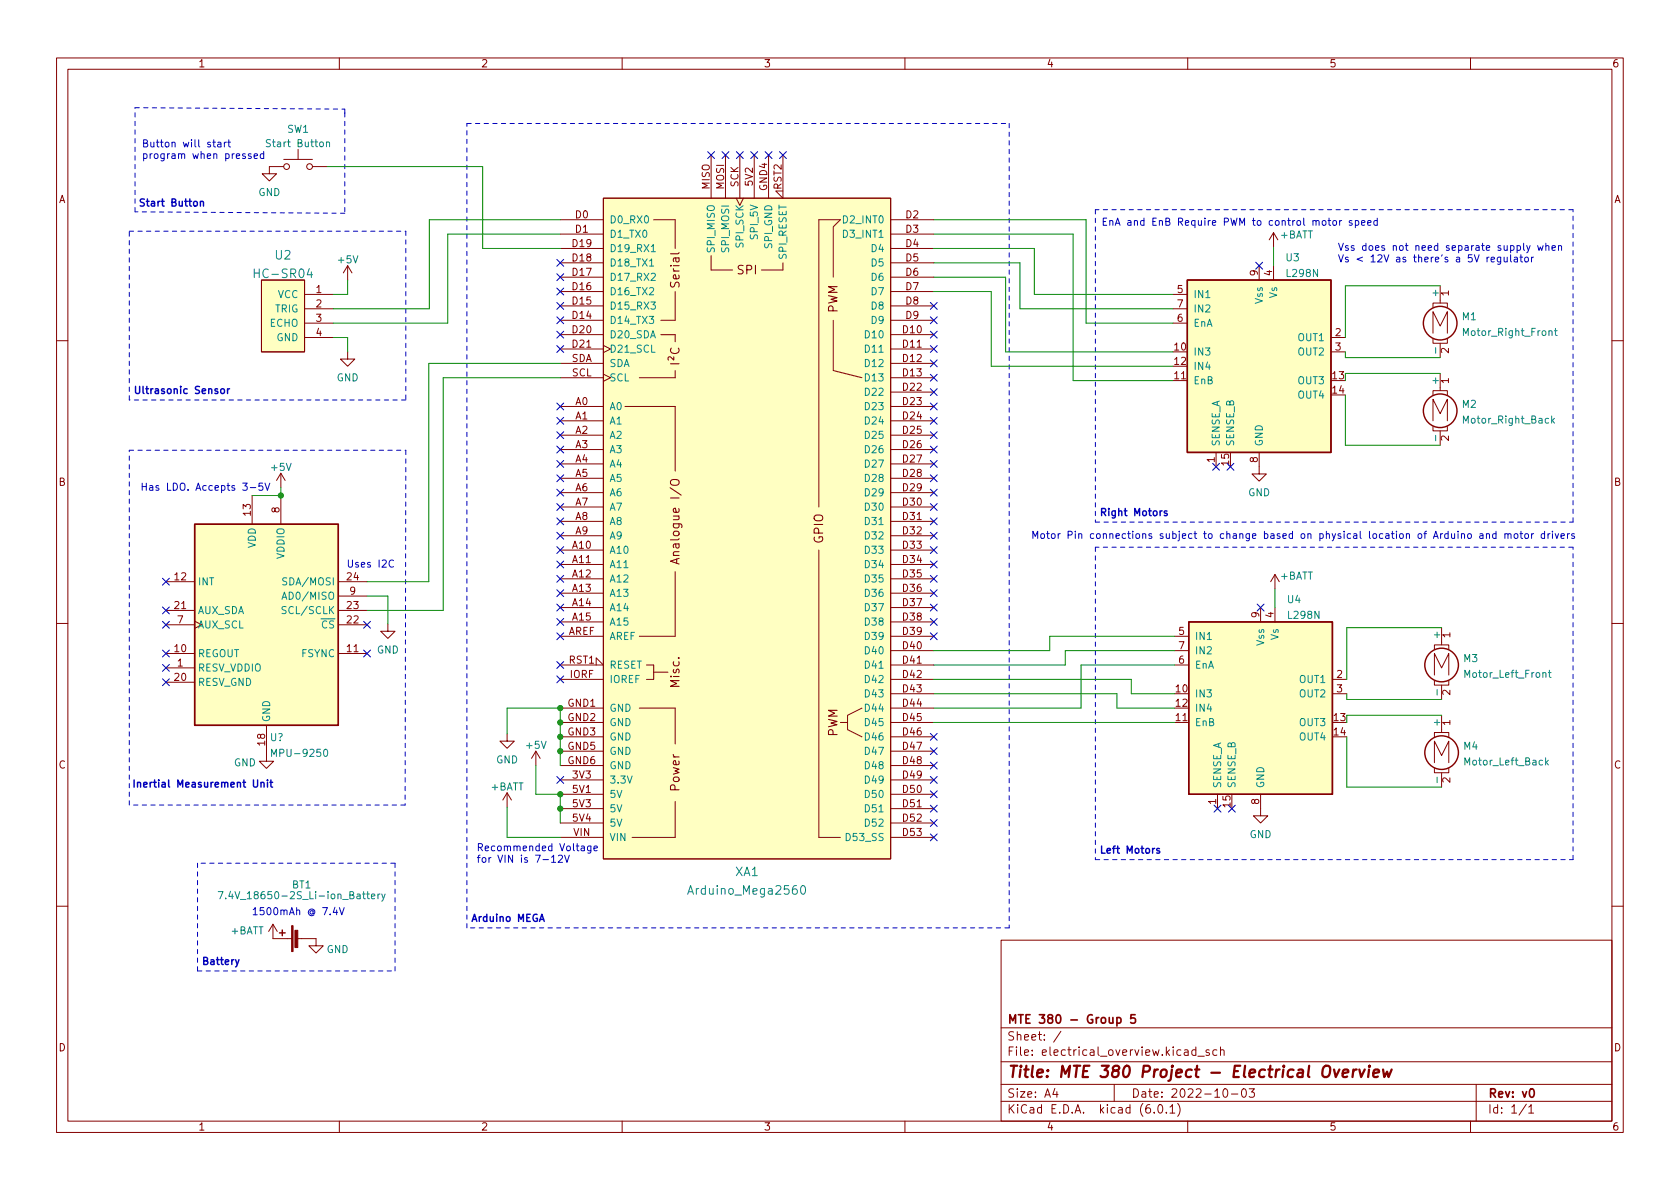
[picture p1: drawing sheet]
<svg xmlns="http://www.w3.org/2000/svg" width="297mm" height="210mm" viewBox="0 0 297 210" stroke-linecap="round" stroke-linejoin="round" font-family="sans-serif">
<g fill="none" stroke="#840000" stroke-width=".18">
<path d="M10 10.2h277v190.1h-277zM12 12.2h273v186.1h-273zM60 10.2v2M110 10.2v2M160 10.2v2M210 10.2v2M260 10.2v2M50.2 29.5h-2.6v1.2h1.3l-1.3 1.3-1.2-1.3h1.2M50.2 28.2h5M52.7 26.4v1.8M55.2 29.5h2.6M99.1 38.9h7.6"/>
<path d="M106.7 35h50.8v116.9h-50.8zM115.6 38.9h3.8zM119.4 38.9v5zM125.7 27.4v7.6M128.3 27.4v7.6M130.2 35l.6 1.3 .6-1.3M130.8 27.4v7.6M133.3 27.4v7.6M135.9 27.4v7.6M138.4 27.4v7.6l-1.2-1.2h1.2M144.8 38.9v50.8zM144.8 38.9h3.8l-1.3 1.2v8.9"/>
<path d="M157.5 38.9h7.6M46.2 49.5h7.6v12.7h-7.6zM53.8 52.1h5.1M53.8 54.6h5.1M53.8 57.1h5.1M53.8 59.7h5.1M61.5 47l-.8 1.3M61.5 47v2.5M61.5 47l.7 1.3M99.1 41.4h7.6M99.1 59.2h7.6M99.1 56.6h7.6"/>
<path d="M99.1 54.1h7.6M99.1 51.6h7.6M99.1 49h7.6M99.1 46.5h7.6M99.1 43.9h7.6M116.8 59.2h2.6zM116.8 56.6h2.6zM119.4 59.2v1.2zM119.4 51.6v5zM125.7 45.2v2.5zM125.7 47.7h3.8zM134.6 47.7h3.8z"/>
<path d="M138.4 46.5v1.2zM147.3 56.6v8.9l5.1 1.3M157.5 41.4h7.6M157.5 59.2h7.6M157.5 56.6h7.6M157.5 54.1h7.6M157.5 51.6h7.6M157.5 49h7.6M157.5 46.5h7.6M157.5 43.9h7.6M207.4 52.1h2.5M207.4 54.6h2.5"/>
<path d="M207.4 57.1h2.5M222.6 47v2.5M225.2 41.1l-.8 1.3M225.2 41.1v2.6M225.2 47v2.5M225.2 41.1l.7 1.3M235.3 59.7h2.6M253.4 59.9v.8h2.5v-.8M253.4 54.4v-.8h2.5v.8M253.4 58.9v-3.8l1.2 2.6 1.3-2.6v3.8M254.6 50.5v3.1M10 60.2h2"/>
<path d="M61.5 62.2v1.3h1.2l-1.2 1.3-1.3-1.3h1.3M99.1 71.9h7.6M99.1 74.4h7.6M99.1 77h7.6M99.1 79.5h7.6M99.1 61.7h7.6M99.1 64.3h7.6M99.1 66.8h7.6M106.7 61.1l1.2 .6-1.2 .7M106.7 66.2l1.2 .6-1.2 .6M110.5 71.9h8.9v11.4M113 66.8h6.4z"/>
<path d="M119.4 65.5v1.3zM157.5 71.9h7.6M157.5 74.4h7.6M157.5 77h7.6M157.5 79.5h7.6M157.5 61.7h7.6M157.5 64.3h7.6M157.5 66.8h7.6M157.5 69.3h7.6M207.4 67.3h2.5M235.3 62.2h2.6M253.4 75.4v.8h2.5v-.8"/>
<path d="M253.4 69.8v-.7h2.5v.7M253.4 74.4v-3.8l1.2 2.5 1.3-2.5v3.8M254.6 60.7v2.5M254.6 66v3.1M254.6 76.2v2.5M285 60.2h2M44.6 87.6v5.1M49.7 83.7v2.5M49.7 87.6v5.1M49.7 83.7l-.8 1.3M49.7 83.7l.7 1.3M99.1 97.3h7.6"/>
<path d="M99.1 99.8h7.6M99.1 82h7.6M99.1 84.6h7.6M99.1 87.1h7.6M99.1 89.7h7.6M99.1 92.2h7.6M99.1 94.7h7.6M144.8 97.3v50.8zM157.5 97.3h7.6M157.5 99.8h7.6M157.5 82h7.6M157.5 84.6h7.6"/>
<path d="M157.5 87.1h7.6M157.5 89.7h7.6M157.5 92.2h7.6M157.5 94.7h7.6M215 80v2.5M222.6 80v3.8h1.3l-1.3 1.3-1.2-1.3h1.2M10 110.2h2M29.3 118.1h5.1M29.3 115.6h5.1M29.3 102.9h5.1M29.3 107.9h5.1M29.3 110.5h5.1"/>
<path d="M59.8 115.6h5.1M59.8 102.9h5.1M59.8 107.9h5.1M59.8 110.5h5.1M59.8 105.4h5.1M68.6 110.4v1.2h1.2l-1.2 1.3-1.3-1.3h1.3M99.1 117.6h7.6l-1.3-1.3v1.3M99.1 102.4h7.6M99.1 104.9h7.6M99.1 107.4h7.6M99.1 110h7.6M99.1 112.5h7.6"/>
<path d="M113 112.5h6.4zM114.3 117.6h1.3zM115.6 118.9h2.5zM115.6 117.6v2.5zM119.4 101.1v11.4M157.5 102.4h7.6M157.5 104.9h7.6M157.5 107.4h7.6M157.5 110h7.6M157.5 112.5h7.6M157.5 115.1h7.6M157.5 117.6h7.6"/>
<path d="M207.6 112.5h2.6M207.6 115.1h2.6M207.6 117.6h2.6M222.9 107.4v2.6M225.4 101.6v2.5M225.4 107.4v2.6M225.4 101.6l-.7 1.3M225.4 101.6l.8 1.3M253.6 114.8v-.8h2.6v.8M253.6 119.4v-3.8l1.3 2.5 1.3-2.5v3.8M254.9 111v3M285 110.2h2"/>
<path d="M29.3 120.6h5.1M47.1 128.3v6.3h1.3l-1.3 1.3-1.3-1.3h1.3M89.7 129.8v1.3h1.2l-1.2 1.2-1.3-1.2h1.3M94.7 132.8l-.7 1.3M94.7 132.8v2.6M94.7 132.8l.8 1.3M99.1 127.8h7.6M99.1 137.9h7.6M99.1 120.1h7.6M99.1 125.2h7.6M99.1 130.3h7.6M99.1 132.8h7.6"/>
<path d="M99.1 135.4h7.6M113 125.2h6.4zM114.3 120.1h1.3zM119.4 125.2v6.4zM148.6 127.8h1.3M152.4 125.2l-2.5 1.3v2.5l2.5 1.3M157.5 127.8h7.6M157.5 137.9h7.6M157.5 120.1h7.6M157.5 122.7h7.6M157.5 125.2h7.6M157.5 130.3h7.6"/>
<path d="M157.5 132.8h7.6M157.5 135.4h7.6M207.6 127.8h2.6M235.6 120.1h2.5M235.6 122.7h2.5M253.6 120.4v.8h2.6v-.8M253.6 135.9v.7h2.6v-.7M253.6 130.3v-.8h2.6v.8M253.6 134.9v-3.8l1.3 2.5 1.3-2.5v3.8M254.9 121.2v2.5M254.9 126.5v3M254.9 136.6v2.6"/>
<path d="M89.7 140.2l-.8 1.3M89.7 140.2v2.5M89.7 140.2l.7 1.3M99.1 148.1h7.6M99.1 140.5h7.6M99.1 143h7.6M99.1 145.5h7.6M111.8 148.1h7.6zM119.4 141.7v6.4zM144.8 148.1h3.8M157.5 148.1h7.6M157.5 140.5h7.6"/>
<path d="M157.5 143h7.6M157.5 145.5h7.6M215.3 140.5v2.5M222.9 140.5v3.8h1.3l-1.3 1.2-1.3-1.2h1.3M10 160.2h2M48.3 163.4v2.6h3.3M48.3 163.4l-.8 1.3M48.3 163.4l.7 1.3M52.6 166h3.3v1.3h1.2l-1.2 1.2-1.3-1.2h1.3M177 166.3h108v32h-108zM285 160.2h2M60 198.3v2"/>
<path d="M110 198.3v2M160 198.3v2M177 194.8h108M177 191.8h108M177 187.8h108M177 181.8h108M186.5 192.5l-.4 1h1M186.9 193v1M187.6 182.4l-1.3 1.9M197 191.8v3M204.1 196.7v.1M204.9 195.4l.2-.1a.81 .81 0 0 1 .6 .7 .81 .81 0 0 1-.3 .8h-.2a.81 .81 0 0 1-.6-.6 .81 .81 0 0 1 .3-.8z"/>
<path d="M206.2 196.7v.1M206.9 195.8l.4-.5v1.5M206.9 196.8h.8M208.2 195.1a1.72 1.72 0 0 1 0 2.3M210 198.3v2M211.4 185.7l-.4-.1-.3 .3v.4l.2 .3h.5M211.4 185.1v1.5M211.8 186.8h1.1M213.8 185.7l-.4-.1-.2 .2 .1 .3 .5 .1v.4h-.6M215.1 185.7l-.4-.1-.3 .3v.4l.2 .3h.5M215.8 185.8l.2-.2 .4 .1v.9M215.8 185.1v1.5"/>
<path d="M216.4 192.6l.2-.1a.81 .81 0 0 1 .6 .7 .81 .81 0 0 1-.3 .8h-.2a.81 .81 0 0 1-.6-.6 .81 .81 0 0 1 .3-.8zM217.7 193.5h1.2M219.7 192.6l.2-.1a.81 .81 0 0 1 .5 .7 .81 .81 0 0 1-.3 .8h-.1a.81 .81 0 0 1-.6-.6 .81 .81 0 0 1 .3-.8zM220.9 192.5h.9l-.5 .6 .4 .1v.7l-.2 .1h-.4l-.2-.1M260 198.3v2M261 191.8v6.5M269.9 195.3l-1.3 1.9M270.3 195.8l.4-.5v1.5M270.3 196.8h.9"/>
<circle cx="50.7" cy="29.5" r=".51"/>
<circle cx="54.7" cy="29.5" r=".51"/>
</g>
<path d="M197.5 179.9v1.5M200.7 179.4h-.7l-.1 .7 .2-.1 .5 .1 .2 .2-.1 .5-.2 .1-.6-.1M197.5 180l.4-.1 .3 .3v.4l-.1 .3h-.6M270.6 192.7l.2-.2a.8 .8 0 0 1 .5 .8 .8 .8 0 0 1-.5 .7l-.2-.1-.2-.4z" fill="none" stroke="#840000" stroke-width=".3"/>
<path d="M235.9 189.1l.3 1.4 .6-1.4M237.4 189.8l1-.2-.1-.4-.1-.1-.6 .1-.2 1 .2 .3 .6-.1M239.3 189.1l-.2 1.4M239.9 189.1l-.4 .1-.2 .3M240.3 189.1l.4 1.4 .6-1.4M242.1 189.1l-.2 1.4M242.1 188.5l-.1 .1 .1 .1 .1-.1-.1-.1v.2M242.8 189.8l1-.2v-.4l-.6-.1-.3 .3v1l.1 .1 .6-.1M244.5 189.1l.3 1.4 .5-1 .2 1 .6-1.4" fill="none" stroke="#840000" stroke-width=".4"/>
<g fill="#840000" stroke="#840000" stroke-width=".18">
<path d="M51.6 163.7h.2v4.6h-.2z"/>
<path d="M52.1 164.5h.6v3.1h-.6z"/>
</g>
<g fill="none" stroke="#840000" stroke-width=".25">
<path d="M209.9 49.5h25.4v30.5h-25.4zM34.4 92.7h25.4v35.6h-25.4zM210.2 110h25.4v30.5h-25.4zM49.4 165h1M49.9 164.5v1"/>
<circle cx="254.6" cy="57.1" r="2.97"/>
<circle cx="254.6" cy="72.6" r="2.97"/>
<circle cx="254.9" cy="117.6" r="2.97"/>
<circle cx="254.9" cy="133.1" r="2.97"/>
</g>
<g fill="none" stroke="#008484" stroke-width=".18">
<path d="M57.7 25.2l.2-.1 .3 .1 .1 .7M57.7 25.1v.8M54.7 47.5l-.4 1.1h1M114.8 47.1h.8M115.2 44.5h.7M273.9 58.6l.2-.1h.3v.8M274.8 58.5h.5M275 58.1v1l.3 .2M274.4 73.6v1.2M274.5 74.3l.3 .5M274.8 74l-.4 .5M49.9 106l.4-1.3 .4 1.3"/>
<path d="M50 105.6h.6M50.6 107.3l-.5-.1-.2 .2v.3l.6 .3 .1 .3-.3 .2h-.4M50.7 102.2h-.5l-.2 .1v.4l.6 .2 .1 .3-.2 .2h-.5M273.8 118.9h.4M273.9 118.5v1.1l.3 .2M48 133.8v-1.3l.4 .9 .5-.9v1.3M57.3 132.6l.2-.1a.68 .68 0 0 1 .5 .6 .68 .68 0 0 1-.5 .7l-.2-.2-.1-.3zM273.3 134v1.3M273.4 134.8l.4 .5M273.8 134.4l-.5 .5M38.6 157.7h.8l-.5 1.2M39.9 158.8v.1"/>
<path d="M65.7 158.5l.6-.1-.1-.2-.3-.1-.2 .2v.6h.5M66.8 158.1v.8M67.2 158.1l-.4 .2M67.5 158.1l.3 .8M68.1 158.1l-.4 1.1-.2 .2M121.6 158.1l.5-1.5 .5 1.5M141.7 156.8l.2-.2a.83 .83 0 0 1 .6 .6 .83 .83 0 0 1-.3 .9h-.1a.82 .82 0 0 1-.4-1.3z"/>
</g>
<g fill="#ffffc2" stroke="#ffffc2" stroke-width=".18">
<path d="M106.7 35h50.8v116.9h-50.8z"/>
<path d="M34.4 92.7h25.4v35.6h-25.4z"/>
<path d="M210.2 110h25.4v30.5h-25.4z"/>
<path d="M46.2 49.5h7.6v12.7h-7.6z"/>
<path d="M209.9 49.5h25.4v30.5h-25.4z"/>
</g>
<path d="M118.5 64.3h1.6M118.7 61.6a.61 .61 0 0 0 0 .7 .61 .61 0 0 0 .7 .2 .57 .57 0 0 0 .6-.3 .57 .57 0 0 0-.1-.6M119.1 63.1v.6l-.5-.5a.31 .31 0 0 0-.5 .1l.1 .4M118.6 85a.97 .97 0 0 1 1.5 .2 .51 .51 0 0 1-.5 .6h-.5a.51 .51 0 0 1-.5-.3 .51 .51 0 0 1 0-.5zM119.6 98.9v.7M120.1 98.7l-1.6 .5 1.6 .5" fill="none" stroke="#840000" stroke-width=".19"/>
<g fill="none" stroke="#0000c2" stroke-width=".25">
<path d="M35.4 35.7l.2-.1 .3 .1 .1 .7M35.4 35.6v.8M39.1 68.8l.3-.1 .3 .3v.4l-.3 .2-.3-.1-.1-.1zM40.2 68.7v.9M40.6 68.7l-.4 .3M206.3 90.4l-.3-.1-.2 .2 .1 .2 .4 .1v.3h-.5M44.8 137.9v1l.3 .3 .3-.1 .1-.2v-1M46.1 138.5l.2-.2 .3 .1 .1 .8M46.1 138.3v.9M47.3 137.9v.1M47.3 138.3v.9M47.7 138.3h.5"/>
<path d="M47.9 137.9v1.1l.3 .2M205 150.1l-.3-.1-.2 .2 .1 .2 .4 .1v.3h-.5M42.3 169.7l-.5 1.2-.1 .1"/>
</g>
<g fill="none" stroke="#0000c2" stroke-width=".18">
<path d="M37.6 25.1h.5M37.8 24.7v1.1l.3 .2M38.5 25.2h.5l.1 .8M39.1 25.4l-.5 .1-.1 .2 .1 .3 .5-.1M39.7 25.1v.9M40 25.1l-.3 .3M40.3 25.1h.5M40.5 24.7v1.1l.3 .2M44.4 27.2h-.3l-.2 .2 .1 .1 .4 .2v.3h-.5M44.9 27.6l.6-.1v-.3h-.4l-.2 .2 .1 .6h.5M46.6 27.2h-.3l-.3 .2 .1 .6h.5M46.6 26.8v1.2"/>
<path d="M235.8 39.1l.3-.1 .2 .2v.4l-.2 .2h-.3l-.2-.2zM236.9 39v.8M237.2 39l-.3 .2M239 39.1l-.3-.1-.1 .2v.2l.4 .1v.3h-.4M239.6 39.1l.4-.1 .2 .2-.1 .6h-.5M239.6 39v1.3M240.7 39.4l.6-.1v-.2l-.4-.1-.2 .2 .1 .6h.5M241.8 39.4l.6-.1v-.2l-.4-.1-.2 .2 .1 .6h.5M243.5 39.1l-.4-.1-.2 .2 .1 .6h.5M243.5 38.6v1.2M263.6 45.9l.6-.1v-.3h-.4l-.2 .2 .1 .6h.5M265.3 45.5v1l-.2 .2h-.3"/>
<path d="M265.3 45.5h-.3l-.3 .2 .2 .6h.4M265.9 45.5l.1 .8h.3l.2-.1M266.5 45.5v.8M267.1 45.1v1l.2 .2M267.8 45.5h.4l.1 .8M268.3 45.8h-.4l-.2 .2 .2 .3h.4M268.7 45.5h.5M268.9 45.1v1l.3 .2M269.4 43v1.1l.2 .2M269.6 45.6l.2-.1 .4 .1v.5l-.1 .2h-.3l-.2-.1zM269.9 43.4l.3 .9M270.5 43.4l-.4 1.2-.2 .1"/>
<path d="M270.8 45.5v.8M271.1 45.5l-.3 .2M271.9 43.4l.2 .9 .3-.6 .2 .6 .2-.9M273.3 43.6l.2-.2 .3 .1 .1 .8M273.3 43v1.3M274.4 43.9l.6-.2v-.2l-.4-.1-.2 .2 .1 .6h.5M275.6 43.6l.1-.2 .3 .1 .1 .8M275.6 43.4v.9M44.3 86.2h.9M46.4 85.4h-.6v.6l.1-.1 .5 .1 .1 .2-.1 .4-.2 .1-.4-.1M46.9 85.4l.4 1.3 .4-1.3M69.6 99.1a.6 .6 0 0 0-.9 .5 .6 .6 0 0 0 .6 .7l.3-.1"/>
<path d="M258.4 94.5l.2-.1h.3v.8M259.5 94.5l.2-.1 .4 .1 .1 .5-.2 .2h-.3l-.2-.1zM261.7 94.4h.5v.8M262.2 94.7h-.4l-.2 .2 .2 .3h.4M262.8 94.5l.2-.1h.3l.1 .8M262.8 94.4v.8M264.5 94.4h-.4l-.2 .2 .1 .6h.5M264.5 93.9v1.3M266.1 94.5l.2-.1h.3v.8M266.1 94.4v.8M266.6 94.6l.2-.2h.3l.1 .8M267.8 94.5l.2-.1 .3 .1 .1 .5-.1 .2h-.3l-.2-.1z"/>
<path d="M268.7 94.4h.5M268.9 93.9v1.1l.3 .2M269.6 94.5l.2-.1 .4 .1 .1 .5-.2 .2h-.3l-.2-.1zM270.8 94.4v.8M271.2 94.4l-.4 .2M273.1 94.4h-.4l-.2 .2 .1 .6h.5M273.1 93.9v1.3M273.7 94.4v.8M274.1 94.4l-.4 .2M274.5 93.9v.2M274.5 94.4v.8M275 94.4l.3 .8 .3-.8"/>
<path d="M276 94.8l.6-.1-.1-.3h-.3l-.2 .2 .1 .6h.4M277.1 94.4v.8M277.5 94.4l-.4 .2M278.4 94.4h-.3l-.2 .2v.1l.5 .2v.3h-.5M97.5 151.6l.4-.4v1.3M97.5 152.5h.7M98.7 151.3l.5-.1 .3 .4-.8 .9h.8M99.8 151.2l.4 1.3 .5-1.3M102.8 149.7h.5v.7M103.3 149.9l-.4 .1-.2 .1 .2 .3h.4M104.5 149.6v1l-.3 .3-.3-.1M104.5 149.7l-.4-.1-.2 .2 .1 .6h.5"/>
<path d="M105 150l.6-.1v-.2l-.4-.1-.2 .2 .1 .6h.5M59.2 160.4l-.3 .9h.8M59.5 160.9v.9M60 160.5l.4 1.3 .5-1.3"/>
</g>
<g fill="none" stroke="#0000c2" stroke-width=".18" stroke-dasharray=".8 .8">
<path d="M23.9 19l37.1 .3M61 19.3v1.3M61 19.9v17.8M23.9 37.5v-18.5M61 37.7l-37.1-.2M82.5 21.8h95.9M178.4 21.8v142.3M193.7 37.1v55.2M278.1 37.1h-84.4M22.9 40.9h48.9M71.8 40.9v29.8M22.9 79.6h48.9"/>
<path d="M22.9 70.7v-29.8M71.8 79.6l-.2 62.8M71.8 70.7h-48.9M193.7 96.8v55.2M193.7 92.3h84.4M278.1 92.3v-55.2M278.1 96.8h-84.4M22.9 142.4v-62.8M34.9 152.6v19.1M69.8 152.6h-34.9M69.8 152.6v19.1M71.6 142.4h-48.7"/>
<path d="M193.7 152h84.4M278.1 152v-55.2M34.9 171.7h34.9M82.5 164.1v-142.3M178.4 164.1h-95.9"/>
</g>
<g fill="none" stroke="#008400" stroke-width=".18">
<path d="M57.8 29.5h27.5v14.4h13.8M99.1 38.9h-23.2v15.7h-17M165.1 38.9h26.9v18.2h15.4M58.9 59.7h2.6v2.5M61.5 49.5v2.6h-2.6M99.1 41.4h-19.9v15.7h-20.3M165.1 43.9h17.8v8.2h24.5M165.1 41.4h24.6v25.9h17.7M165.1 46.5h15.2v8.1h27.1M165.1 51.6h10.2v13.2h32.1M165.1 49h12.7v13.2h29.6M225.2 43.7v3.3"/>
<path d="M254.6 50.5h-16.7v9.2M99.1 64.3h-23.3v38.6h-10.9M99.1 66.8h-20.7v41.1h-13.5M237.9 62.2v1h16.7M237.9 69.8v8.9h16.7M237.9 66h16.7M49.7 86.2v1.4h-5.1M64.9 105.4h3.7v5M207.6 115.1h-19.2v2.5h-23.3M207.6 117.6h-16.5v7.6h-26M207.6 112.5h-22v2.6h-20.5M225.4 104.1v3.3"/>
<path d="M254.9 111h-16.8v9.1M89.7 129.8v-4.6h9.4v10.2M94.7 135.4v5.1h4.4v5M165.1 120.1h34.9v2.6h7.6M165.1 122.7h32.4v2.5h10.1M165.1 127.8h42.5M238.1 130.3v8.9h16.8M238.1 126.5h16.8M238.1 122.7v1h16.8M89.7 142.7v5.4h9.4"/>
</g>
<g fill="none" stroke="#000084" stroke-width=".18">
<path d="M125.1 26.8l1.2 1.2M126.3 26.8l-1.2 1.2M127.7 26.8l1.2 1.2M128.9 26.8l-1.2 1.2M130.2 26.8l1.2 1.2M131.4 26.8l-1.2 1.2M132.7 26.8l1.3 1.2M134 26.8l-1.3 1.2M135.3 26.8l1.2 1.2M136.5 26.8l-1.2 1.2M137.8 26.8l1.2 1.2M139 26.8l-1.2 1.2"/>
<path d="M98.5 48.4l1.2 1.2M98.5 50.9l1.2 1.3M98.5 53.5l1.2 1.2M98.5 56l1.2 1.2M98.5 58.6l1.2 1.2M98.5 45.9l1.2 1.2M99.7 48.4l-1.2 1.2M99.7 50.9l-1.2 1.3M99.7 53.5l-1.2 1.2M99.7 56l-1.2 1.2M99.7 58.6l-1.2 1.2M99.7 45.9l-1.2 1.2"/>
<path d="M164.5 53.5l1.2 1.2M164.5 56l1.2 1.2M164.5 58.6l1.2 1.2M165.7 53.5l-1.2 1.2M165.7 56l-1.2 1.2M165.7 58.6l-1.2 1.2M222 46.4l1.2 1.2M223.2 46.4l-1.2 1.2M98.5 78.9l1.2 1.2M98.5 73.8l1.2 1.2M98.5 76.3l1.2 1.3M98.5 61.1l1.2 1.2"/>
<path d="M98.5 71.3l1.2 1.2M99.7 61.1l-1.2 1.2M99.7 78.9l-1.2 1.2M99.7 73.8l-1.2 1.2M99.7 76.3l-1.2 1.3M99.7 71.3l-1.2 1.2M164.5 61.1l1.2 1.2M164.5 63.6l1.2 1.3M164.5 78.9l1.2 1.2M164.5 76.3l1.2 1.3M164.5 73.8l1.2 1.2M164.5 71.3l1.2 1.2"/>
<path d="M164.5 68.7l1.2 1.2M164.5 66.2l1.2 1.2M165.7 61.1l-1.2 1.2M165.7 63.6l-1.2 1.3M165.7 71.3l-1.2 1.2M165.7 78.9l-1.2 1.2M165.7 76.3l-1.2 1.3M165.7 73.8l-1.2 1.2M165.7 68.7l-1.2 1.2M165.7 66.2l-1.2 1.2M98.5 81.4l1.2 1.2M98.5 84l1.2 1.2"/>
<path d="M98.5 86.5l1.2 1.2M98.5 89l1.2 1.3M98.5 99.2l1.2 1.2M98.5 96.7l1.2 1.2M98.5 94.1l1.2 1.2M98.5 91.6l1.2 1.2M99.7 81.4l-1.2 1.2M99.7 84l-1.2 1.2M99.7 86.5l-1.2 1.2M99.7 89l-1.2 1.3M99.7 99.2l-1.2 1.2M99.7 96.7l-1.2 1.2"/>
<path d="M99.7 94.1l-1.2 1.2M99.7 91.6l-1.2 1.2M164.5 99.2l1.2 1.2M164.5 96.7l1.2 1.2M164.5 94.1l1.2 1.2M164.5 91.6l1.2 1.2M164.5 89l1.2 1.3M164.5 86.5l1.2 1.2M164.5 84l1.2 1.2M164.5 81.4l1.2 1.2M165.7 99.2l-1.2 1.2M165.7 96.7l-1.2 1.2"/>
<path d="M165.7 94.1l-1.2 1.2M165.7 91.6l-1.2 1.2M165.7 89l-1.2 1.3M165.7 86.5l-1.2 1.2M165.7 84l-1.2 1.2M165.7 81.4l-1.2 1.2M214.4 81.9l1.2 1.3M215.6 81.9l-1.2 1.3M216.9 81.9l1.3 1.3M218.2 81.9l-1.3 1.3M28.7 102.3l1.2 1.2M28.7 117.5l1.2 1.2"/>
<path d="M28.7 109.9l1.2 1.2M28.7 115l1.2 1.2M28.7 107.3l1.2 1.3M29.9 102.3l-1.2 1.2M29.9 117.5l-1.2 1.2M29.9 109.9l-1.2 1.2M29.9 115l-1.2 1.2M29.9 107.3l-1.2 1.3M64.3 109.9l1.2 1.2M64.3 115l1.2 1.2M65.5 109.9l-1.2 1.2M65.5 115l-1.2 1.2"/>
<path d="M98.5 119.5l1.2 1.2M98.5 111.9l1.2 1.2M98.5 109.4l1.2 1.2M98.5 106.8l1.2 1.2M98.5 104.3l1.2 1.2M98.5 101.7l1.2 1.3M98.5 117l1.2 1.2M99.7 119.5l-1.2 1.2M99.7 111.9l-1.2 1.2M99.7 109.4l-1.2 1.2M99.7 106.8l-1.2 1.2M99.7 104.3l-1.2 1.2"/>
<path d="M99.7 101.7l-1.2 1.3M99.7 117l-1.2 1.2M164.5 106.8l1.2 1.2M164.5 104.3l1.2 1.2M164.5 101.7l1.2 1.3M164.5 111.9l1.2 1.2M164.5 109.4l1.2 1.2M165.7 106.8l-1.2 1.2M165.7 104.3l-1.2 1.2M165.7 101.7l-1.2 1.3M165.7 111.9l-1.2 1.2M165.7 109.4l-1.2 1.2"/>
<path d="M222.3 106.8l1.2 1.2M223.5 106.8l-1.2 1.2M28.7 120l1.2 1.3M29.9 120l-1.2 1.3M98.5 137.3l1.2 1.2M99.7 137.3l-1.2 1.2M164.5 129.7l1.2 1.2M164.5 139.8l1.2 1.3M164.5 137.3l1.2 1.2M164.5 134.8l1.2 1.2M164.5 132.2l1.2 1.2M165.7 129.7l-1.2 1.2"/>
<path d="M165.7 139.8l-1.2 1.3M165.7 137.3l-1.2 1.2M165.7 134.8l-1.2 1.2M165.7 132.2l-1.2 1.2M164.5 144.9l1.2 1.2M164.5 142.4l1.2 1.2M164.5 147.5l1.2 1.2M165.7 144.9l-1.2 1.2M165.7 142.4l-1.2 1.2M165.7 147.5l-1.2 1.2M214.7 142.4l1.2 1.2M215.9 142.4l-1.2 1.2"/>
<path d="M217.2 142.4l1.2 1.2M218.4 142.4l-1.2 1.2"/>
</g>
<g fill="#008400" stroke="#008400" stroke-width=".18">
<circle cx="49.7" cy="87.6" r=".46"/>
<circle cx="99.1" cy="127.8" r=".46"/>
<circle cx="99.1" cy="125.2" r=".46"/>
<circle cx="99.1" cy="130.3" r=".46"/>
<circle cx="99.1" cy="132.8" r=".46"/>
<circle cx="99.1" cy="140.5" r=".46"/>
<circle cx="99.1" cy="143" r=".46"/>
</g>
<text font-size="2.8" fill="#840000" x="178" y="190.6">Title: MTE 380 Project - Electrical Overview</text>
<g font-size="2.1" fill="#008484">
<text x="48.7" y="45.9">U2</text>
<text x="45.5" y="49.2">HC-SR04</text>
<text x="130" y="154.9">XA1</text>
<text x="122.3" y="158.2">Arduino_Mega2560</text>
</g>
<g font-size="2.1" fill="#840000">
<text x="120.1" y="50.6" transform="rotate(-90 120.1 50.6)">Serial</text>
<text x="130.4" y="48.5">SPI</text>
<text x="148.1" y="55.4" transform="rotate(-90 148.1 55.4)">PWM</text>
<text x="120.1" y="98.7" transform="rotate(-90 120.1 98.7)">Analogue I/O</text>
<text x="145.5" y="96.1" transform="rotate(-90 145.5 96.1)">GPIO</text>
<text x="120.1" y="121.5" transform="rotate(-90 120.1 121.5)">Misc.</text>
<text x="148.1" y="130.3" transform="rotate(-90 148.1 130.3)">PWM</text>
<text x="120.1" y="139.8" transform="rotate(-90 120.1 139.8)">Power</text>
<text x="178" y="184">Sheet: /</text>
<text x="178" y="181">MTE 380 - Group 5</text>
<text x="178" y="186.7">File: electrical_overview.kicad_sch</text>
<text x="178" y="196.9">KiCad E.D.A. kicad (6.0.1)</text>
<text x="178" y="194.1">Size: A4</text>
<text x="200" y="194.1">Date: 2022-10-03</text>
<text x="263" y="194.1">Rev: v0</text>
<text x="263" y="196.9">Id: 1/1</text>
</g>
<g font-size="1.8" fill="#840000">
<text x="35" y="11.9">1</text>
<text x="85" y="11.9">2</text>
<text x="135" y="11.9">3</text>
<text x="185" y="11.9">4</text>
<text x="235" y="11.9">5</text>
<text x="285" y="11.9">6</text>
<text x="10.3" y="35.9">A</text>
<text x="125.5" y="33.5" transform="rotate(-90 125.5 33.5)">MISO</text>
<text x="128" y="33.5" transform="rotate(-90 128 33.5)">MOSI</text>
<text x="130.6" y="33.1" transform="rotate(-90 130.6 33.1)">SCK</text>
<text x="133.1" y="32.8" transform="rotate(-90 133.1 32.8)">5V2</text>
<text x="135.6" y="33.7" transform="rotate(-90 135.6 33.7)">GND4</text>
<text x="138.2" y="33.5" transform="rotate(-90 138.2 33.5)">RST2</text>
<text x="285.3" y="35.9">A</text>
<text x="101.7" y="38.6">D0</text>
<text x="101.7" y="41.1">D1</text>
<text x="160.2" y="38.6">D2</text>
<text x="160.2" y="41.1">D3</text>
<text x="101.2" y="46.2">D18</text>
<text x="101.2" y="43.7">D19</text>
<text x="160.2" y="43.7">D4</text>
<text x="160.2" y="46.2">D5</text>
<text x="55.9" y="51.8">1</text>
<text x="101.2" y="53.8">D15</text>
<text x="101.2" y="51.3">D16</text>
<text x="101.2" y="48.8">D17</text>
<text x="160.2" y="48.8">D6</text>
<text x="160.2" y="51.3">D7</text>
<text x="160.2" y="53.8">D8</text>
<text x="208.2" y="51.8">5</text>
<text x="222.4" y="48.7" transform="rotate(-90 222.4 48.7)">9</text>
<text x="224.9" y="48.7" transform="rotate(-90 224.9 48.7)">4</text>
<text x="256.2" y="52.3" transform="rotate(-90 256.2 52.3)">1</text>
<text x="55.9" y="54.4">2</text>
<text x="55.9" y="56.9">3</text>
<text x="55.9" y="59.4">4</text>
<text x="101.2" y="56.4">D14</text>
<text x="101.2" y="58.9">D20</text>
<text x="159.7" y="58.9">D10</text>
<text x="160.2" y="56.4">D9</text>
<text x="208.2" y="56.9">6</text>
<text x="208.2" y="54.4">7</text>
<text x="236.1" y="59.4">2</text>
<text x="101" y="64">SDA</text>
<text x="101.2" y="61.5">D21</text>
<text x="159.7" y="61.5">D11</text>
<text x="159.7" y="64">D12</text>
<text x="207.7" y="62">10</text>
<text x="207.7" y="64.5">12</text>
<text x="236.1" y="62">3</text>
<text x="256.2" y="62.5" transform="rotate(-90 256.2 62.5)">2</text>
<text x="101.1" y="66.5">SCL</text>
<text x="101.7" y="71.6">A0</text>
<text x="159.7" y="66.5">D13</text>
<text x="159.7" y="69.1">D22</text>
<text x="159.7" y="71.6">D23</text>
<text x="207.7" y="67.1">11</text>
<text x="235.6" y="69.6">14</text>
<text x="256.2" y="67.8" transform="rotate(-90 256.2 67.8)">1</text>
<text x="101.7" y="74.2">A1</text>
<text x="101.7" y="76.7">A2</text>
<text x="159.7" y="74.2">D24</text>
<text x="159.7" y="76.7">D25</text>
<text x="256.2" y="78" transform="rotate(-90 256.2 78)">2</text>
<text x="101.7" y="79.2">A3</text>
<text x="101.7" y="81.8">A4</text>
<text x="159.7" y="79.2">D26</text>
<text x="159.7" y="81.8">D27</text>
<text x="214.8" y="81.8" transform="rotate(-90 214.8 81.8)">1</text>
<text x="217.3" y="82.3" transform="rotate(-90 217.3 82.3)">15</text>
<text x="222.4" y="81.8" transform="rotate(-90 222.4 81.8)">8</text>
<text x="10.3" y="85.9">B</text>
<text x="101.7" y="84.3">A5</text>
<text x="101.7" y="86.9">A6</text>
<text x="101.7" y="89.4">A7</text>
<text x="159.7" y="84.3">D28</text>
<text x="159.7" y="86.9">D29</text>
<text x="159.7" y="89.4">D30</text>
<text x="285.3" y="85.9">B</text>
<text x="44.3" y="91.1" transform="rotate(-90 44.3 91.1)">13</text>
<text x="49.4" y="90.7" transform="rotate(-90 49.4 90.7)">8</text>
<text x="101.7" y="91.9">A8</text>
<text x="101.7" y="94.5">A9</text>
<text x="159.7" y="91.9">D31</text>
<text x="159.7" y="94.5">D32</text>
<text x="101.2" y="97">A10</text>
<text x="101.2" y="99.6">A11</text>
<text x="159.7" y="97">D33</text>
<text x="159.7" y="99.6">D34</text>
<text x="30.9" y="102.6">12</text>
<text x="30.9" y="107.7">21</text>
<text x="61.4" y="107.7">23</text>
<text x="61.4" y="102.6">24</text>
<text x="61.9" y="105.2">9</text>
<text x="101.2" y="102.1">A12</text>
<text x="101.2" y="104.6">A13</text>
<text x="101.2" y="107.2">A14</text>
<text x="159.7" y="102.1">D35</text>
<text x="159.7" y="104.6">D36</text>
<text x="159.7" y="107.2">D37</text>
<text x="31.4" y="110.2">7</text>
<text x="61.4" y="110.2">22</text>
<text x="100.5" y="112.3">AREF</text>
<text x="101.2" y="109.7">A15</text>
<text x="159.7" y="109.7">D38</text>
<text x="159.7" y="112.3">D39</text>
<text x="208.4" y="112.3">5</text>
<text x="222.6" y="109.2" transform="rotate(-90 222.6 109.2)">9</text>
<text x="225.2" y="109.2" transform="rotate(-90 225.2 109.2)">4</text>
<text x="256.4" y="112.8" transform="rotate(-90 256.4 112.8)">1</text>
<text x="30.9" y="115.3">10</text>
<text x="31.4" y="117.9">1</text>
<text x="61.4" y="115.3">11</text>
<text x="100.6" y="117.3">RST1</text>
<text x="100.8" y="119.9">IORF</text>
<text x="159.7" y="114.8">D40</text>
<text x="159.7" y="117.3">D41</text>
<text x="159.7" y="119.9">D42</text>
<text x="208.4" y="117.3">6</text>
<text x="208.4" y="114.8">7</text>
<text x="236.4" y="119.9">2</text>
<text x="30.9" y="120.4">20</text>
<text x="100.4" y="125">GND1</text>
<text x="159.7" y="122.4">D43</text>
<text x="159.7" y="125">D44</text>
<text x="207.9" y="122.4">10</text>
<text x="207.9" y="125">12</text>
<text x="236.4" y="122.4">3</text>
<text x="256.4" y="122.9" transform="rotate(-90 256.4 122.9)">2</text>
<text x="46.9" y="131.8" transform="rotate(-90 46.9 131.8)">18</text>
<text x="100.4" y="127.5">GND2</text>
<text x="100.4" y="130">GND3</text>
<text x="159.7" y="127.5">D45</text>
<text x="159.7" y="130">D46</text>
<text x="207.9" y="127.5">11</text>
<text x="235.9" y="130">14</text>
<text x="256.4" y="128.2" transform="rotate(-90 256.4 128.2)">1</text>
<text x="10.3" y="135.9">C</text>
<text x="100.4" y="132.6">GND5</text>
<text x="100.4" y="135.1">GND6</text>
<text x="101.3" y="137.7">3V3</text>
<text x="159.7" y="132.6">D47</text>
<text x="159.7" y="135.1">D48</text>
<text x="159.7" y="137.7">D49</text>
<text x="285.3" y="135.9">C</text>
<text x="101.3" y="140.2">5V1</text>
<text x="101.3" y="142.7">5V3</text>
<text x="159.7" y="140.2">D50</text>
<text x="159.7" y="142.7">D51</text>
<text x="215" y="142.2" transform="rotate(-90 215 142.2)">1</text>
<text x="217.6" y="142.7" transform="rotate(-90 217.6 142.7)">15</text>
<text x="222.6" y="142.2" transform="rotate(-90 222.6 142.2)">8</text>
<text x="256.4" y="138.4" transform="rotate(-90 256.4 138.4)">2</text>
<text x="101.3" y="145.3">5V4</text>
<text x="101.4" y="147.8">VIN</text>
<text x="159.7" y="145.3">D52</text>
<text x="159.7" y="147.8">D53</text>
<text x="10.3" y="185.9">D</text>
<text x="285.3" y="185.9">D</text>
<text x="35" y="199.9">1</text>
<text x="85" y="199.9">2</text>
<text x="135" y="199.9">3</text>
<text x="185" y="199.9">4</text>
<text x="235" y="199.9">5</text>
<text x="285" y="199.9">6</text>
</g>
<g font-size="1.8" fill="#008484">
<text x="50.8" y="23.5">SW1</text>
<text x="47.6" y="26">Start Button</text>
<text x="45.7" y="34.7">GND</text>
<text x="107.7" y="39.5">D0_RX0</text>
<text x="149.4" y="39.5">D2_INT0</text>
<text x="59.9" y="46.6">+5V</text>
<text x="107.7" y="42">D1_TX0</text>
<text x="107.7" y="47.1">D18_TX1</text>
<text x="107.7" y="44.6">D19_RX1</text>
<text x="126.4" y="44.4" transform="rotate(-90 126.4 44.4)">SPI_MISO</text>
<text x="128.9" y="44.4" transform="rotate(-90 128.9 44.4)">SPI_MOSI</text>
<text x="131.4" y="43.6" transform="rotate(-90 131.4 43.6)">SPI_SCK</text>
<text x="134" y="42.1" transform="rotate(-90 134 42.1)">SPI_5V</text>
<text x="136.5" y="43.8" transform="rotate(-90 136.5 43.8)">SPI_GND</text>
<text x="139.1" y="45.8" transform="rotate(-90 139.1 45.8)">SPI_RESET</text>
<text x="149.4" y="42">D3_INT1</text>
<text x="154.2" y="44.6">D4</text>
<text x="154.2" y="47.1">D5</text>
<text x="226.4" y="42.2">+BATT</text>
<text x="227.4" y="46.2">U3</text>
<text x="49.1" y="52.7">VCC</text>
<text x="107.7" y="52.2">D16_TX2</text>
<text x="107.7" y="49.7">D17_RX2</text>
<text x="154.2" y="49.7">D6</text>
<text x="154.2" y="52.2">D7</text>
<text x="210.9" y="52.7">IN1</text>
<text x="223.3" y="53.7" transform="rotate(-90 223.3 53.7)">Vss</text>
<text x="225.8" y="52.7" transform="rotate(-90 225.8 52.7)">Vs</text>
<text x="227.6" y="49">L298N</text>
<text x="254.4" y="52.3" transform="rotate(-90 254.4 52.3)">+</text>
<text x="47.7" y="57.8">ECHO</text>
<text x="48.6" y="55.2">TRIG</text>
<text x="107.7" y="57.3">D14_TX3</text>
<text x="107.7" y="54.7">D15_RX3</text>
<text x="107.7" y="59.8">D20_SDA</text>
<text x="153.2" y="59.8">D10</text>
<text x="154.2" y="54.7">D8</text>
<text x="154.2" y="57.3">D9</text>
<text x="210.9" y="57.8">EnA</text>
<text x="210.9" y="55.2">IN2</text>
<text x="258.5" y="56.6">M1</text>
<text x="259" y="59.4">Motor_Right_Front</text>
<text x="48.9" y="60.3">GND</text>
<text x="107.7" y="62.4">D21_SCL</text>
<text x="107.7" y="64.9">SDA</text>
<text x="153.2" y="62.4">D11</text>
<text x="153.2" y="64.9">D12</text>
<text x="210.9" y="62.9">IN3</text>
<text x="210.9" y="65.4">IN4</text>
<text x="229.6" y="60.3">OUT1</text>
<text x="229.6" y="62.9">OUT2</text>
<text x="254.4" y="62.3" transform="rotate(-90 254.4 62.3)">-</text>
<text x="59.5" y="67.4">GND</text>
<text x="107.7" y="67.4">SCL</text>
<text x="153.2" y="67.4">D13</text>
<text x="153.2" y="70">D22</text>
<text x="210.9" y="67.9">EnB</text>
<text x="229.6" y="67.9">OUT3</text>
<text x="229.6" y="70.5">OUT4</text>
<text x="254.4" y="67.8" transform="rotate(-90 254.4 67.8)">+</text>
<text x="107.7" y="72.5">A0</text>
<text x="107.7" y="75.1">A1</text>
<text x="107.7" y="77.6">A2</text>
<text x="153.2" y="72.5">D23</text>
<text x="153.2" y="75.1">D24</text>
<text x="153.2" y="77.6">D25</text>
<text x="254.4" y="77.8" transform="rotate(-90 254.4 77.8)">-</text>
<text x="258.5" y="72.1">M2</text>
<text x="259" y="74.9">Motor_Right_Back</text>
<text x="48.1" y="83.3">+5V</text>
<text x="107.7" y="80.1">A3</text>
<text x="107.7" y="82.7">A4</text>
<text x="153.2" y="80.1">D26</text>
<text x="153.2" y="82.7">D27</text>
<text x="215.6" y="79" transform="rotate(-90 215.6 79)">SENSE_A</text>
<text x="218.2" y="79" transform="rotate(-90 218.2 79)">SENSE_B</text>
<text x="223.3" y="79" transform="rotate(-90 223.3 79)">GND</text>
<text x="107.7" y="85.2">A5</text>
<text x="107.7" y="87.8">A6</text>
<text x="153.2" y="85.2">D28</text>
<text x="153.2" y="87.8">D29</text>
<text x="220.7" y="87.7">GND</text>
<text x="107.7" y="90.3">A7</text>
<text x="107.7" y="92.8">A8</text>
<text x="107.7" y="95.4">A9</text>
<text x="153.2" y="90.3">D30</text>
<text x="153.2" y="92.8">D31</text>
<text x="153.2" y="95.4">D32</text>
<text x="45.2" y="96.9" transform="rotate(-90 45.2 96.9)">VDD</text>
<text x="50.3" y="98.8" transform="rotate(-90 50.3 98.8)">VDDIO</text>
<text x="107.7" y="97.9">A10</text>
<text x="107.7" y="100.5">A11</text>
<text x="153.2" y="97.9">D33</text>
<text x="153.2" y="100.5">D34</text>
<text x="34.9" y="103.5">INT</text>
<text x="50.6" y="103.5">SDA/MOSI</text>
<text x="50.8" y="106">AD0/MISO</text>
<text x="107.7" y="103">A12</text>
<text x="107.7" y="105.5">A13</text>
<text x="153.2" y="103">D35</text>
<text x="153.2" y="105.5">D36</text>
<text x="226.4" y="102.5">+BATT</text>
<text x="227.7" y="106.6">U4</text>
<text x="34.9" y="108.6">AUX_SDA</text>
<text x="34.9" y="111.1">AUX_SCL</text>
<text x="50.5" y="108.6">SCL/SCLK</text>
<text x="55.5" y="111.1">~{CS}</text>
<text x="107.7" y="108.1">A14</text>
<text x="107.7" y="110.6">A15</text>
<text x="107.7" y="113.2">AREF</text>
<text x="153.2" y="108.1">D37</text>
<text x="153.2" y="110.6">D38</text>
<text x="153.2" y="113.2">D39</text>
<text x="211.2" y="113.2">IN1</text>
<text x="226.1" y="113.2" transform="rotate(-90 226.1 113.2)">Vs</text>
<text x="227.9" y="109.4">L298N</text>
<text x="254.6" y="112.8" transform="rotate(-90 254.6 112.8)">+</text>
<text x="34.9" y="118.7">RESV_VDDIO</text>
<text x="34.9" y="116.2">REGOUT</text>
<text x="53.3" y="116.2">FSYNC</text>
<text x="66.6" y="115.6">GND</text>
<text x="107.7" y="118.2">RESET</text>
<text x="153.2" y="115.7">D40</text>
<text x="153.2" y="118.2">D41</text>
<text x="211.2" y="118.2">EnA</text>
<text x="211.2" y="115.7">IN2</text>
<text x="223.5" y="114.1" transform="rotate(-90 223.5 114.1)">Vss</text>
<text x="258.8" y="117.1">M3</text>
<text x="259.2" y="119.8">Motor_Left_Front</text>
<text x="34.9" y="121.3">RESV_GND</text>
<text x="107.7" y="125.9">GND</text>
<text x="107.7" y="120.8">IOREF</text>
<text x="153.2" y="120.8">D42</text>
<text x="153.2" y="123.3">D43</text>
<text x="153.2" y="125.9">D44</text>
<text x="211.2" y="123.3">IN3</text>
<text x="211.2" y="125.9">IN4</text>
<text x="229.9" y="120.8">OUT1</text>
<text x="229.9" y="123.3">OUT2</text>
<text x="254.6" y="122.7" transform="rotate(-90 254.6 122.7)">-</text>
<text x="47.7" y="131">U?</text>
<text x="47.8" y="127.8" transform="rotate(-90 47.8 127.8)">GND</text>
<text x="107.7" y="128.4">GND</text>
<text x="107.7" y="130.9">GND</text>
<text x="153.2" y="128.4">D45</text>
<text x="153.2" y="130.9">D46</text>
<text x="211.2" y="128.4">EnB</text>
<text x="229.9" y="128.4">OUT3</text>
<text x="229.9" y="130.9">OUT4</text>
<text x="254.6" y="128.3" transform="rotate(-90 254.6 128.3)">+</text>
<text x="41.3" y="135.5">GND</text>
<text x="48.7" y="133.8">MPU-9250</text>
<text x="87.7" y="135">GND</text>
<text x="93.1" y="132.4">+5V</text>
<text x="107.7" y="133.5">GND</text>
<text x="107.7" y="136">GND</text>
<text x="153.2" y="133.5">D47</text>
<text x="153.2" y="136">D48</text>
<text x="258.8" y="132.6">M4</text>
<text x="259.2" y="135.3">Motor_Left_Back</text>
<text x="86.8" y="139.8">+BATT</text>
<text x="107.7" y="138.6">3.3V</text>
<text x="107.7" y="141.1">5V</text>
<text x="107.7" y="143.6">5V</text>
<text x="153.2" y="138.6">D49</text>
<text x="153.2" y="141.1">D50</text>
<text x="153.2" y="143.6">D51</text>
<text x="215.9" y="139.4" transform="rotate(-90 215.9 139.4)">SENSE_A</text>
<text x="218.4" y="139.4" transform="rotate(-90 218.4 139.4)">SENSE_B</text>
<text x="223.5" y="139.4" transform="rotate(-90 223.5 139.4)">GND</text>
<text x="254.6" y="138.2" transform="rotate(-90 254.6 138.2)">-</text>
<text x="107.7" y="146.2">5V</text>
<text x="107.7" y="148.7">VIN</text>
<text x="149.9" y="148.7">D53_SS</text>
<text x="153.2" y="146.2">D52</text>
<text x="220.9" y="148.2">GND</text>
<text x="40.8" y="159">7.4V_18650-2S_Li-ion_Battery</text>
<text x="51.7" y="157.1">BT1</text>
<text x="40.8" y="165.2">+BATT</text>
<text x="57.7" y="168.5">GND</text>
</g>
<g font-size="1.8" fill="#0000c2">
<text x="25" y="26">Button will start</text>
<text x="25" y="28.1">program when pressed</text>
<text x="24.4" y="36.5">Start Button</text>
<text x="194.7" y="39.9">EnA and EnB Require PWM to control motor speed</text>
<text x="236.5" y="44.3">Vss does not need separate supply when</text>
<text x="236.5" y="46.4">Vs &lt; 12V as there's a 5V regulator</text>
<text x="23.5" y="69.7">Ultrasonic Sensor</text>
<text x="24.8" y="86.8">Has LDO. Accepts 3-5V</text>
<text x="182.2" y="95.3">Motor Pin connections subject to change based on physical location of Arduino and motor drivers</text>
<text x="194.3" y="91.2">Right Motors</text>
<text x="61.2" y="100.4">Uses I2C</text>
<text x="23.2" y="139.2">Inertial Measurement Unit</text>
<text x="84.2" y="150.5">Recommended Voltage</text>
<text x="84.2" y="152.6">for VIN is 7-12V</text>
<text x="194.3" y="150.9">Left Motors</text>
<text x="44.4" y="161.8">1500mAh @ 7.4V</text>
<text x="83.2" y="163">Arduino MEGA</text>
<text x="35.6" y="170.6">Battery</text>
</g>
<g font-size="1.8" fill="#008400">
<text x="235.6" y="67.1">13</text>
<text x="235.9" y="127.5">13</text>
</g>
</svg>
